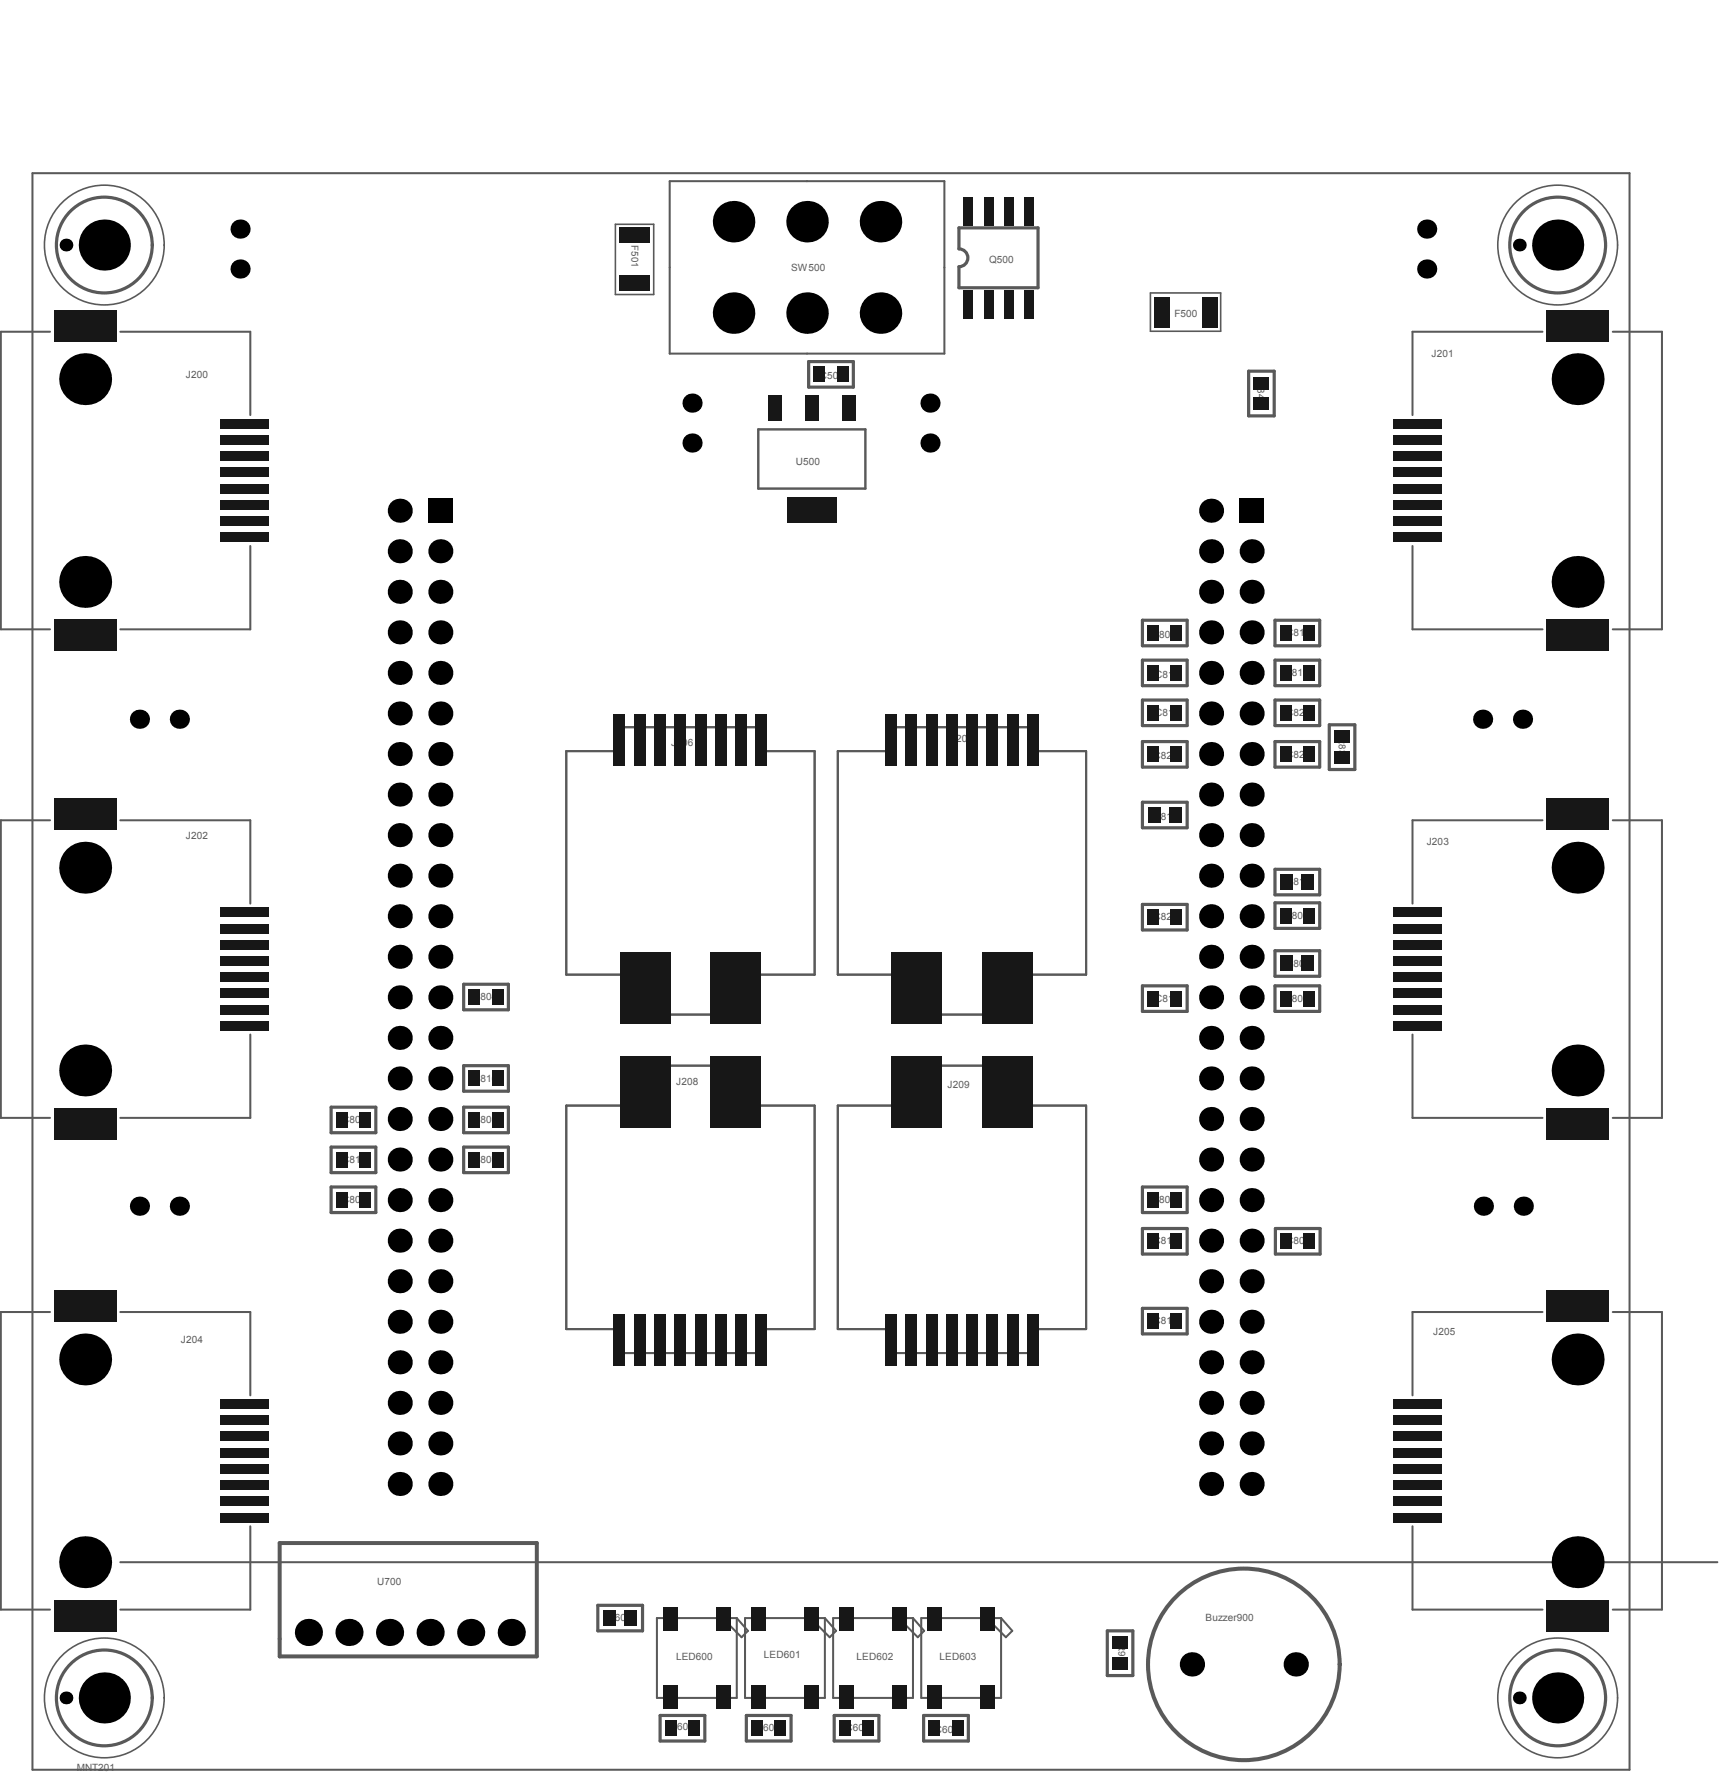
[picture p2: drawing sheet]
<svg xmlns="http://www.w3.org/2000/svg" width="358mm" height="370mm" viewBox="0 0 358 370" stroke-linecap="round" stroke-linejoin="round" font-family="sans-serif">
<g fill="none" stroke="#595959" stroke-width=".66">
<path d="M199.6 47.4h16.5v12.5h-16.5v-4.4a1.86 1.86 0 0 0 1.9-1.8 1.86 1.86 0 0 0-1.9-1.9zM168.3 75.3h9.3v5.3h-9.3zM259.9 77.3h5.3v9.3h-5.3zM237.8 129.1h9.3v5.3h-9.3zM237.8 137.4h9.3v5.3h-9.3zM265.4 129.1h9.3v5.3h-9.3zM265.4 137.4h9.3v5.3h-9.3zM237.8 145.7h9.3v5.4h-9.3zM237.8 154.4h9.3v5.3h-9.3zM265.4 145.7h9.3v5.4h-9.3zM265.4 154.4h9.3v5.3h-9.3zM276.7 150.9h5.3v9.3h-5.3z"/>
<path d="M237.8 167h9.3v5.3h-9.3zM237.8 188.3h9.3v5.3h-9.3zM265.4 181h9.3v5.3h-9.3zM265.4 187.9h9.3v5.4h-9.3zM265.4 197.9h9.3v5.3h-9.3zM96.5 204.9h9.3v5.3h-9.3zM237.8 205.2h9.3v5.3h-9.3zM265.4 205.2h9.3v5.3h-9.3zM68.9 230.5h9.3v5.3h-9.3zM68.9 238.8h9.3v5.3h-9.3zM96.5 221.8h9.3v5.4h-9.3zM96.5 230.5h9.3v5.3h-9.3z"/>
<path d="M96.5 238.8h9.3v5.3h-9.3zM68.9 247.1h9.3v5.3h-9.3zM237.8 247.1h9.3v5.3h-9.3zM237.8 255.7h9.3v5.4h-9.3zM265.5 255.7h9.3v5.4h-9.3zM237.8 272.4h9.3v5.3h-9.3zM124.4 334.2h9.3v5.3h-9.3zM230.5 339.5h5.3v9.3h-5.3zM137.4 357.1h9.3v5.3h-9.3zM155.3 357.1h9.4v5.3h-9.4zM173.6 357.1h9.3v5.3h-9.3zM192.2 357.1h9.4v5.3h-9.4z"/>
<circle cx="21.7" cy="51" r="10"/>
<circle cx="324.2" cy="51" r="10"/>
<circle cx="21.7" cy="353.5" r="10"/>
<circle cx="324.2" cy="353.5" r="10"/>
</g>
<g fill="none" stroke="#595959" stroke-width=".42">
<path d="M6.8 36.1h332.4v332.3h-332.4zM139.4 37.7h57.2v35.9h-57.2zM10.4 69.1h-10.2v61.9h10.2M25 69.1h27.1v17.3M321.1 69.1h-27.1v17.3M335.7 69.1h10.2v61.9h-10.2M52.1 113.7v17.3h-27.1M294 113.7v17.3h27.1M117.9 156.4h10.9v-5h29.9v5h10.9v46.5h-13.2v8.3h-25.4v-8.3h-13.1zM174.4 156.4h10.9v-5h29.9v5h10.9v46.5h-13.2v8.3h-25.3v-8.3h-13.2zM10.4 170.8h-10.2v61.9h10.2M25 170.8h27.1v17.3"/>
<path d="M321.1 170.8h-27.1v17.3M335.7 170.8h10.2v61.9h-10.2M52.1 215.4v17.3h-27.1M294 215.4v17.3h27.1M117.9 230.2h13.1v-8.4h25.4v8.4h13.2v46.5h-10.9v5h-29.9v-5h-10.9zM174.4 230.2h13.2v-8.4h25.3v8.4h13.2v46.5h-10.9v5h-29.9v-5h-10.9zM10.4 273.1h-10.2v62h10.2M25 273.1h27.1v17.4M321.1 273.1h-27.1v17.4M335.7 273.1h10.2v62h-10.2M52.1 317.7v17.4h-27.1M294 317.7v17.4h27.1"/>
<path d="M25 325.2h332.5M136.7 336.8h16.7v16.7h-16.7zM150.4 336.8l4 4 1.3-1.3-2.3-2.7M155.1 336.8h16.6v16.7h-16.6zM168.7 336.8l4 4 1.3-1.3-2.3-2.7M173.4 336.8h16.6v16.7h-16.6zM187 336.8l4 4 1.4-1.3-2.4-2.7M191.7 336.8h16.7v16.7h-16.7zM205.4 336.8l4 4 1.3-1.3-2.3-2.7"/>
</g>
<g fill="none" stroke="#595959" stroke-width=".33">
<path d="M128.1 46.7h8v14.6h-8zM239.5 61h14.6v8h-14.6z"/>
<circle cx="21.7" cy="51" r="12.5"/>
<circle cx="324.2" cy="51" r="12.5"/>
<circle cx="21.7" cy="353.5" r="12.5"/>
<circle cx="324.2" cy="353.5" r="12.5"/>
</g>
<path d="M58.2 321.2h53.5v23.6h-53.5z" fill="none" stroke="#595959" stroke-width=".83"/>
<path d="M157.8 89.4h22.3v12.3h-22.3z" fill="none" stroke="#595959" stroke-width=".51"/>
<circle cx="258.9" cy="346.5" r="19.9" fill="none" stroke="#595959" stroke-width=".84"/>
<g fill="#000">
<circle cx="13.7" cy="51" r="1.33"/>
<circle cx="21.7" cy="51" r="5.3"/>
<circle cx="50" cy="56" r="1.99"/>
<circle cx="50" cy="47.7" r="1.99"/>
<circle cx="152.7" cy="46.2" r="4.3"/>
<circle cx="168" cy="46.2" r="4.3"/>
<circle cx="183.3" cy="46.2" r="4.3"/>
<circle cx="297" cy="56" r="1.99"/>
<circle cx="297" cy="47.7" r="1.99"/>
<circle cx="316.2" cy="51" r="1.33"/>
<circle cx="324.2" cy="51" r="5.3"/>
<circle cx="17.7" cy="78.9" r="5.4"/>
<circle cx="152.7" cy="65.2" r="4.3"/>
<circle cx="168" cy="65.2" r="4.3"/>
<circle cx="183.3" cy="65.2" r="4.3"/>
<circle cx="328.4" cy="78.9" r="5.4"/>
<circle cx="144" cy="83.9" r="1.99"/>
<circle cx="144" cy="92.2" r="1.99"/>
<circle cx="193.6" cy="83.9" r="1.99"/>
<circle cx="193.6" cy="92.2" r="1.99"/>
<circle cx="83.2" cy="114.8" r="2.51"/>
<circle cx="83.2" cy="106.3" r="2.51"/>
<circle cx="91.7" cy="114.8" r="2.51"/>
<circle cx="252.1" cy="114.8" r="2.51"/>
<circle cx="252.1" cy="106.3" r="2.51"/>
<circle cx="260.5" cy="114.8" r="2.51"/>
<circle cx="17.7" cy="121.1" r="5.4"/>
<circle cx="83.2" cy="131.6" r="2.51"/>
<circle cx="83.2" cy="123.2" r="2.51"/>
<circle cx="91.7" cy="131.6" r="2.51"/>
<circle cx="91.7" cy="123.2" r="2.51"/>
<circle cx="252.1" cy="123.2" r="2.51"/>
<circle cx="252.1" cy="131.6" r="2.51"/>
<circle cx="260.5" cy="123.2" r="2.51"/>
<circle cx="260.5" cy="131.6" r="2.51"/>
<circle cx="328.4" cy="121.1" r="5.4"/>
<circle cx="29" cy="149.7" r="1.99"/>
<circle cx="37.3" cy="149.7" r="1.99"/>
<circle cx="83.2" cy="140.1" r="2.51"/>
<circle cx="83.2" cy="148.5" r="2.51"/>
<circle cx="83.2" cy="157" r="2.51"/>
<circle cx="91.7" cy="157" r="2.51"/>
<circle cx="91.7" cy="140.1" r="2.51"/>
<circle cx="91.7" cy="148.5" r="2.51"/>
<circle cx="252.1" cy="157" r="2.51"/>
<circle cx="252.1" cy="140.1" r="2.51"/>
<circle cx="252.1" cy="148.5" r="2.51"/>
<circle cx="260.5" cy="140.1" r="2.51"/>
<circle cx="260.5" cy="157" r="2.51"/>
<circle cx="260.5" cy="148.5" r="2.51"/>
<circle cx="308.6" cy="149.7" r="1.99"/>
<circle cx="316.9" cy="149.7" r="1.99"/>
<circle cx="83.2" cy="173.9" r="2.51"/>
<circle cx="83.2" cy="165.4" r="2.51"/>
<circle cx="91.7" cy="173.9" r="2.51"/>
<circle cx="91.7" cy="165.4" r="2.51"/>
<circle cx="252.1" cy="173.9" r="2.51"/>
<circle cx="252.1" cy="165.4" r="2.51"/>
<circle cx="260.5" cy="173.9" r="2.51"/>
<circle cx="260.5" cy="165.4" r="2.51"/>
<circle cx="17.7" cy="180.6" r="5.4"/>
<circle cx="83.2" cy="199.2" r="2.51"/>
<circle cx="83.2" cy="182.3" r="2.51"/>
<circle cx="83.2" cy="190.7" r="2.51"/>
<circle cx="91.7" cy="199.2" r="2.51"/>
<circle cx="91.7" cy="182.3" r="2.51"/>
<circle cx="91.7" cy="190.7" r="2.51"/>
<circle cx="252.1" cy="199.2" r="2.51"/>
<circle cx="252.1" cy="190.7" r="2.51"/>
<circle cx="252.1" cy="182.3" r="2.51"/>
<circle cx="260.5" cy="199.2" r="2.51"/>
<circle cx="260.5" cy="182.3" r="2.51"/>
<circle cx="260.5" cy="190.7" r="2.51"/>
<circle cx="328.4" cy="180.6" r="5.4"/>
<circle cx="83.2" cy="216.1" r="2.51"/>
<circle cx="83.2" cy="207.6" r="2.51"/>
<circle cx="91.7" cy="216.1" r="2.51"/>
<circle cx="91.7" cy="207.6" r="2.51"/>
<circle cx="252.1" cy="207.6" r="2.51"/>
<circle cx="252.1" cy="216.1" r="2.51"/>
<circle cx="260.5" cy="207.6" r="2.51"/>
<circle cx="260.5" cy="216.1" r="2.51"/>
<circle cx="17.7" cy="222.8" r="5.4"/>
<circle cx="83.2" cy="232.9" r="2.51"/>
<circle cx="83.2" cy="224.5" r="2.51"/>
<circle cx="91.7" cy="232.9" r="2.51"/>
<circle cx="91.7" cy="224.5" r="2.51"/>
<circle cx="252.1" cy="232.9" r="2.51"/>
<circle cx="252.1" cy="224.5" r="2.51"/>
<circle cx="260.5" cy="232.9" r="2.51"/>
<circle cx="260.5" cy="224.5" r="2.51"/>
<circle cx="328.4" cy="222.8" r="5.4"/>
<circle cx="29" cy="251.1" r="1.99"/>
<circle cx="37.3" cy="251.1" r="1.99"/>
<circle cx="83.2" cy="241.4" r="2.51"/>
<circle cx="83.2" cy="249.8" r="2.51"/>
<circle cx="83.2" cy="258.3" r="2.51"/>
<circle cx="91.7" cy="241.4" r="2.51"/>
<circle cx="91.7" cy="249.8" r="2.51"/>
<circle cx="91.7" cy="258.3" r="2.51"/>
<circle cx="252.1" cy="258.3" r="2.51"/>
<circle cx="252.1" cy="249.8" r="2.51"/>
<circle cx="252.1" cy="241.4" r="2.51"/>
<circle cx="260.5" cy="258.3" r="2.51"/>
<circle cx="260.5" cy="249.8" r="2.51"/>
<circle cx="260.5" cy="241.4" r="2.51"/>
<circle cx="308.8" cy="251.1" r="1.99"/>
<circle cx="317.1" cy="251.1" r="1.99"/>
<circle cx="83.2" cy="266.7" r="2.51"/>
<circle cx="83.2" cy="275.2" r="2.51"/>
<circle cx="91.7" cy="266.7" r="2.51"/>
<circle cx="91.7" cy="275.2" r="2.51"/>
<circle cx="252.1" cy="275.2" r="2.51"/>
<circle cx="252.1" cy="266.7" r="2.51"/>
<circle cx="260.5" cy="266.7" r="2.51"/>
<circle cx="260.5" cy="275.2" r="2.51"/>
<circle cx="17.7" cy="283" r="5.4"/>
<circle cx="83.2" cy="292" r="2.51"/>
<circle cx="83.2" cy="283.6" r="2.51"/>
<circle cx="91.7" cy="292" r="2.51"/>
<circle cx="91.7" cy="283.6" r="2.51"/>
<circle cx="252.1" cy="283.6" r="2.51"/>
<circle cx="252.1" cy="292" r="2.51"/>
<circle cx="260.5" cy="283.6" r="2.51"/>
<circle cx="260.5" cy="292" r="2.51"/>
<circle cx="328.4" cy="283" r="5.4"/>
<circle cx="83.2" cy="308.9" r="2.51"/>
<circle cx="83.2" cy="300.5" r="2.51"/>
<circle cx="91.7" cy="308.9" r="2.51"/>
<circle cx="91.7" cy="300.5" r="2.51"/>
<circle cx="252.1" cy="308.9" r="2.51"/>
<circle cx="252.1" cy="300.5" r="2.51"/>
<circle cx="260.5" cy="300.5" r="2.51"/>
<circle cx="260.5" cy="308.9" r="2.51"/>
<circle cx="17.7" cy="325.2" r="5.4"/>
<circle cx="64.2" cy="339.8" r="2.83"/>
<circle cx="72.6" cy="339.8" r="2.83"/>
<circle cx="81.1" cy="339.8" r="2.83"/>
<circle cx="89.5" cy="339.8" r="2.83"/>
<circle cx="98" cy="339.8" r="2.83"/>
<circle cx="106.4" cy="339.8" r="2.83"/>
<circle cx="328.4" cy="325.2" r="5.4"/>
<circle cx="13.7" cy="353.5" r="1.33"/>
<circle cx="21.7" cy="353.5" r="5.3"/>
<circle cx="248.1" cy="346.5" r="2.53"/>
<circle cx="269.7" cy="346.5" r="2.53"/>
<circle cx="316.2" cy="353.5" r="1.33"/>
<circle cx="324.2" cy="353.5" r="5.3"/>
</g>
<g fill="#000">
<path d="M89.1 103.8h5.1v5h-5.1z" fill-rule="evenodd"/>
<path d="M258 103.8h5v5h-5z" fill-rule="evenodd"/>
</g>
<g fill="#171717">
<path d="M74.8 239.9h2.3v3.1h-2.3z" fill-rule="evenodd"/>
<path d="M74.8 231.6h2.3v3.1h-2.3z" fill-rule="evenodd"/>
<path d="M159.9 82.3h2.8v5.3h-2.8z" fill-rule="evenodd"/>
<path d="M167.6 82.3h2.8v5.3h-2.8z" fill-rule="evenodd"/>
<path d="M169.4 76.4h2.3v3.1h-2.3z" fill-rule="evenodd"/>
<path d="M175.3 82.3h2.8v5.3h-2.8z" fill-rule="evenodd"/>
<path d="M174.2 76.4h2.3v3.1h-2.3z" fill-rule="evenodd"/>
<path d="M243.7 273.4h2.3v3.2h-2.3z" fill-rule="evenodd"/>
<path d="M243.7 138.5h2.3v3.2h-2.3z" fill-rule="evenodd"/>
<path d="M243.7 130.2h2.3v3.2h-2.3z" fill-rule="evenodd"/>
<path d="M261 82.8h3.1v2.6h-3.1z" fill-rule="evenodd"/>
<path d="M74.8 248.2h2.3v3.1h-2.3z" fill-rule="evenodd"/>
<path d="M125.6 335.3h2.7v3.1h-2.7z" fill-rule="evenodd"/>
<path d="M127.8 273.7h2.3v10.6h-2.3z" fill-rule="evenodd"/>
<path d="M140.4 273.7h2.4v10.6h-2.4z" fill-rule="evenodd"/>
<path d="M148.9 273.7h2.3v10.6h-2.3z" fill-rule="evenodd"/>
<path d="M153.1 273.7h2.3v10.6h-2.3z" fill-rule="evenodd"/>
<path d="M161.2 358.2h2.4v3.1h-2.4z" fill-rule="evenodd"/>
<path d="M167.4 350.8h3v5h-3z" fill-rule="evenodd"/>
<path d="M167.4 334.5h3v5h-3z" fill-rule="evenodd"/>
<path d="M174.7 350.8h3v5h-3z" fill-rule="evenodd"/>
<path d="M174.7 358.2h2.3v3.1h-2.3z" fill-rule="evenodd"/>
<path d="M174.7 334.5h3v5h-3z" fill-rule="evenodd"/>
<path d="M179.5 358.2h2.4v3.1h-2.4z" fill-rule="evenodd"/>
<path d="M188.5 273.7h2.3v10.6h-2.3z" fill-rule="evenodd"/>
<path d="M193.1 350.8h3v5h-3z" fill-rule="evenodd"/>
<path d="M193.3 358.2h2.4v3.1h-2.4z" fill-rule="evenodd"/>
<path d="M193.1 334.5h3v5h-3z" fill-rule="evenodd"/>
<path d="M201.2 273.7h2.3v10.6h-2.3z" fill-rule="evenodd"/>
<path d="M200.5 60.4h2v6h-2z" fill-rule="evenodd"/>
<path d="M209.6 273.7h2.3v10.6h-2.3z" fill-rule="evenodd"/>
<path d="M209 60.4h2v6h-2z" fill-rule="evenodd"/>
<path d="M213.8 273.7h2.4v10.6h-2.4z" fill-rule="evenodd"/>
<path d="M213.2 60.4h2v6h-2z" fill-rule="evenodd"/>
<path d="M243.7 248.2h2.3v3.1h-2.3z" fill-rule="evenodd"/>
<path d="M243.7 256.8h2.3v3.2h-2.3z" fill-rule="evenodd"/>
<path d="M243.7 189.4h2.3v3.1h-2.3z" fill-rule="evenodd"/>
<path d="M243.3 168.1h2.6v3.1h-2.6z" fill-rule="evenodd"/>
<path d="M243.7 155.5h2.3v3.1h-2.3z" fill-rule="evenodd"/>
<path d="M243.7 146.8h2.3v3.2h-2.3z" fill-rule="evenodd"/>
<path d="M261 78.4h3.1v2.7h-3.1z" fill-rule="evenodd"/>
<path d="M127.8 148.7h2.3v10.7h-2.3z" fill-rule="evenodd"/>
<path d="M140.4 148.7h2.4v10.7h-2.4z" fill-rule="evenodd"/>
<path d="M148.9 148.7h2.3v10.7h-2.3z" fill-rule="evenodd"/>
<path d="M153.1 148.7h2.3v10.7h-2.3z" fill-rule="evenodd"/>
<path d="M188.5 148.7h2.3v10.7h-2.3z" fill-rule="evenodd"/>
<path d="M201.2 148.7h2.3v10.7h-2.3z" fill-rule="evenodd"/>
<path d="M200.5 41h2v6h-2z" fill-rule="evenodd"/>
<path d="M209.6 148.7h2.3v10.7h-2.3z" fill-rule="evenodd"/>
<path d="M209 41h2v6h-2z" fill-rule="evenodd"/>
<path d="M213.8 148.7h2.4v10.7h-2.4z" fill-rule="evenodd"/>
<path d="M213.2 41h2v6h-2z" fill-rule="evenodd"/>
<path d="M243.7 206.3h2.3v3.2h-2.3z" fill-rule="evenodd"/>
<path d="M45.9 311.5h10.1v2.1h-10.1z" fill-rule="evenodd"/>
<path d="M45.9 314.9h10.1v2h-10.1z" fill-rule="evenodd"/>
<path d="M45.9 308.2h10.1v2h-10.1z" fill-rule="evenodd"/>
<path d="M45.9 304.8h10.1v2h-10.1z" fill-rule="evenodd"/>
<path d="M45.9 301.4h10.1v2h-10.1z" fill-rule="evenodd"/>
<path d="M45.9 298h10.1v2h-10.1z" fill-rule="evenodd"/>
<path d="M45.9 294.6h10.1v2.1h-10.1z" fill-rule="evenodd"/>
<path d="M45.9 291.3h10.1v2h-10.1z" fill-rule="evenodd"/>
<path d="M45.9 212.5h10.1v2.1h-10.1z" fill-rule="evenodd"/>
<path d="M45.9 205.8h10.1v2h-10.1z" fill-rule="evenodd"/>
<path d="M45.9 199h10.1v2.1h-10.1z" fill-rule="evenodd"/>
<path d="M45.9 192.3h10.1v2h-10.1z" fill-rule="evenodd"/>
<path d="M45.9 110.8h10.1v2.1h-10.1z" fill-rule="evenodd"/>
<path d="M45.9 104.1h10.1v2h-10.1z" fill-rule="evenodd"/>
<path d="M45.9 97.3h10.1v2.1h-10.1z" fill-rule="evenodd"/>
<path d="M45.9 90.6h10.1v2h-10.1z" fill-rule="evenodd"/>
<path d="M70 239.9h2.3v3.1h-2.3z" fill-rule="evenodd"/>
<path d="M70 231.6h2.3v3.1h-2.3z" fill-rule="evenodd"/>
<path d="M102.4 239.9h2.3v3.1h-2.3z" fill-rule="evenodd"/>
<path d="M97.6 239.9h2.3v3.1h-2.3z" fill-rule="evenodd"/>
<path d="M102.4 231.6h2.3v3.1h-2.3z" fill-rule="evenodd"/>
<path d="M97.6 231.6h2.3v3.1h-2.3z" fill-rule="evenodd"/>
<path d="M97.6 206h2.3v3.1h-2.3z" fill-rule="evenodd"/>
<path d="M102.4 206h2.3v3.1h-2.3z" fill-rule="evenodd"/>
<path d="M128.9 57.3h6.3v3.4h-6.3z" fill-rule="evenodd"/>
<path d="M231.6 340.7h3.1v2.6h-3.1z" fill-rule="evenodd"/>
<path d="M238.9 273.4h2.3v3.2h-2.3z" fill-rule="evenodd"/>
<path d="M238.9 138.5h2.3v3.2h-2.3z" fill-rule="evenodd"/>
<path d="M238.9 130.2h2.3v3.2h-2.3z" fill-rule="evenodd"/>
<path d="M270.9 199h2.6v3.2h-2.6z" fill-rule="evenodd"/>
<path d="M266.5 199h2.7v3.2h-2.7z" fill-rule="evenodd"/>
<path d="M271.3 138.5h2.3v3.2h-2.3z" fill-rule="evenodd"/>
<path d="M266.5 138.5h2.3v3.2h-2.3z" fill-rule="evenodd"/>
<path d="M271.3 130.2h2.3v3.2h-2.3z" fill-rule="evenodd"/>
<path d="M266.5 130.2h2.3v3.2h-2.3z" fill-rule="evenodd"/>
<path d="M290.1 314.9h10.1v2h-10.1z" fill-rule="evenodd"/>
<path d="M290.1 311.5h10.1v2.1h-10.1z" fill-rule="evenodd"/>
<path d="M290.1 308.2h10.1v2h-10.1z" fill-rule="evenodd"/>
<path d="M290.1 304.8h10.1v2h-10.1z" fill-rule="evenodd"/>
<path d="M290.1 301.4h10.1v2h-10.1z" fill-rule="evenodd"/>
<path d="M290.1 298h10.1v2h-10.1z" fill-rule="evenodd"/>
<path d="M290.1 291.3h10.1v2h-10.1z" fill-rule="evenodd"/>
<path d="M290.1 294.6h10.1v2.1h-10.1z" fill-rule="evenodd"/>
<path d="M290.1 212.5h10.1v2.1h-10.1z" fill-rule="evenodd"/>
<path d="M290.1 205.8h10.1v2h-10.1z" fill-rule="evenodd"/>
<path d="M290.1 199h10.1v2.1h-10.1z" fill-rule="evenodd"/>
<path d="M290.1 192.3h10.1v2h-10.1z" fill-rule="evenodd"/>
<path d="M277.8 156.4h3.1v2.6h-3.1z" fill-rule="evenodd"/>
<path d="M277.8 152h3.1v2.7h-3.1z" fill-rule="evenodd"/>
<path d="M290.1 110.8h10.1v2.1h-10.1z" fill-rule="evenodd"/>
<path d="M290.1 104.1h10.1v2h-10.1z" fill-rule="evenodd"/>
<path d="M290.1 97.3h10.1v2.1h-10.1z" fill-rule="evenodd"/>
<path d="M290.1 90.6h10.1v2h-10.1z" fill-rule="evenodd"/>
<path d="M11.2 333.1h13v6.5h-13z" fill-rule="evenodd"/>
<path d="M11.2 268.6h13v6.5h-13z" fill-rule="evenodd"/>
<path d="M11.2 166.3h13v6.4h-13z" fill-rule="evenodd"/>
<path d="M11.2 129h13v6.5h-13z" fill-rule="evenodd"/>
<path d="M45.9 209.2h10.1v2h-10.1z" fill-rule="evenodd"/>
<path d="M45.9 202.4h10.1v2h-10.1z" fill-rule="evenodd"/>
<path d="M45.9 195.7h10.1v2h-10.1z" fill-rule="evenodd"/>
<path d="M45.9 188.9h10.1v2h-10.1z" fill-rule="evenodd"/>
<path d="M45.9 107.5h10.1v2h-10.1z" fill-rule="evenodd"/>
<path d="M45.9 100.7h10.1v2h-10.1z" fill-rule="evenodd"/>
<path d="M45.9 94h10.1v2h-10.1z" fill-rule="evenodd"/>
<path d="M45.9 87.2h10.1v2h-10.1z" fill-rule="evenodd"/>
<path d="M70 248.2h2.3v3.1h-2.3z" fill-rule="evenodd"/>
<path d="M97.6 222.9h2.3v3.2h-2.3z" fill-rule="evenodd"/>
<path d="M102.4 222.9h2.3v3.2h-2.3z" fill-rule="evenodd"/>
<path d="M138.1 350.8h3v5h-3z" fill-rule="evenodd"/>
<path d="M138.5 358.2h2.3v3.1h-2.3z" fill-rule="evenodd"/>
<path d="M138.1 334.5h3v5h-3z" fill-rule="evenodd"/>
<path d="M129.9 335.3h2.7v3.1h-2.7z" fill-rule="evenodd"/>
<path d="M132 273.7h2.3v10.6h-2.3z" fill-rule="evenodd"/>
<path d="M136.2 273.7h2.3v10.6h-2.3z" fill-rule="evenodd"/>
<path d="M128.9 47.4h6.3v3.3h-6.3z" fill-rule="evenodd"/>
<path d="M149 350.8h3v5h-3z" fill-rule="evenodd"/>
<path d="M156.4 350.8h3v5h-3z" fill-rule="evenodd"/>
<path d="M156.4 358.2h2.4v3.1h-2.4z" fill-rule="evenodd"/>
<path d="M143.3 358.2h2.3v3.1h-2.3z" fill-rule="evenodd"/>
<path d="M149 334.5h3v5h-3z" fill-rule="evenodd"/>
<path d="M156.4 334.5h3v5h-3z" fill-rule="evenodd"/>
<path d="M144.7 273.7h2.3v10.6h-2.3z" fill-rule="evenodd"/>
<path d="M157.3 273.7h2.4v10.6h-2.4z" fill-rule="evenodd"/>
<path d="M185.7 350.8h3v5h-3z" fill-rule="evenodd"/>
<path d="M185.7 334.5h3v5h-3z" fill-rule="evenodd"/>
<path d="M192.7 273.7h2.4v10.6h-2.4z" fill-rule="evenodd"/>
<path d="M184.3 273.7h2.3v10.6h-2.3z" fill-rule="evenodd"/>
<path d="M204 350.8h3v5h-3z" fill-rule="evenodd"/>
<path d="M198.1 358.2h2.4v3.1h-2.4z" fill-rule="evenodd"/>
<path d="M204 334.5h3v5h-3z" fill-rule="evenodd"/>
<path d="M205.4 273.7h2.3v10.6h-2.3z" fill-rule="evenodd"/>
<path d="M197 273.7h2.3v10.6h-2.3z" fill-rule="evenodd"/>
<path d="M204.8 60.4h2v6h-2z" fill-rule="evenodd"/>
<path d="M231.6 345h3.1v2.6h-3.1z" fill-rule="evenodd"/>
<path d="M238.9 248.2h2.3v3.1h-2.3z" fill-rule="evenodd"/>
<path d="M238.9 256.8h2.3v3.2h-2.3z" fill-rule="evenodd"/>
<path d="M238.9 189.4h2.3v3.1h-2.3z" fill-rule="evenodd"/>
<path d="M239 168.1h2.6v3.1h-2.6z" fill-rule="evenodd"/>
<path d="M238.9 155.5h2.3v3.1h-2.3z" fill-rule="evenodd"/>
<path d="M238.9 146.8h2.3v3.2h-2.3z" fill-rule="evenodd"/>
<path d="M240.1 61.8h3.3v6.3h-3.3z" fill-rule="evenodd"/>
<path d="M271.4 256.8h2.3v3.2h-2.3z" fill-rule="evenodd"/>
<path d="M266.5 256.8h2.4v3.2h-2.4z" fill-rule="evenodd"/>
<path d="M266.5 182h2.7v3.2h-2.7z" fill-rule="evenodd"/>
<path d="M270.9 182h2.6v3.2h-2.6z" fill-rule="evenodd"/>
<path d="M271.3 189h2.3v3.2h-2.3z" fill-rule="evenodd"/>
<path d="M266.5 189h2.3v3.2h-2.3z" fill-rule="evenodd"/>
<path d="M271.3 155.5h2.3v3.1h-2.3z" fill-rule="evenodd"/>
<path d="M266.5 155.5h2.3v3.1h-2.3z" fill-rule="evenodd"/>
<path d="M271.3 146.8h2.3v3.2h-2.3z" fill-rule="evenodd"/>
<path d="M266.5 146.8h2.3v3.2h-2.3z" fill-rule="evenodd"/>
<path d="M290.1 209.2h10.1v2h-10.1z" fill-rule="evenodd"/>
<path d="M290.1 188.9h10.1v2h-10.1z" fill-rule="evenodd"/>
<path d="M290.1 202.4h10.1v2h-10.1z" fill-rule="evenodd"/>
<path d="M290.1 195.7h10.1v2h-10.1z" fill-rule="evenodd"/>
<path d="M290.1 107.5h10.1v2h-10.1z" fill-rule="evenodd"/>
<path d="M290.1 100.7h10.1v2h-10.1z" fill-rule="evenodd"/>
<path d="M290.1 87.2h10.1v2h-10.1z" fill-rule="evenodd"/>
<path d="M290.1 94h10.1v2h-10.1z" fill-rule="evenodd"/>
<path d="M11.2 230.7h13v6.5h-13z" fill-rule="evenodd"/>
<path d="M11.2 64.6h13v6.4h-13z" fill-rule="evenodd"/>
<path d="M129.1 198.2h10.5v15h-10.5z" fill-rule="evenodd"/>
<path d="M136.2 148.7h2.3v10.7h-2.3z" fill-rule="evenodd"/>
<path d="M132 148.7h2.3v10.7h-2.3z" fill-rule="evenodd"/>
<path d="M147.9 198.2h10.4v15h-10.4z" fill-rule="evenodd"/>
<path d="M157.3 148.7h2.4v10.7h-2.4z" fill-rule="evenodd"/>
<path d="M144.7 148.7h2.3v10.7h-2.3z" fill-rule="evenodd"/>
<path d="M184.3 148.7h2.3v10.7h-2.3z" fill-rule="evenodd"/>
<path d="M192.7 148.7h2.4v10.7h-2.4z" fill-rule="evenodd"/>
<path d="M197 148.7h2.3v10.7h-2.3z" fill-rule="evenodd"/>
<path d="M205.4 148.7h2.3v10.7h-2.3z" fill-rule="evenodd"/>
<path d="M204.4 198.2h10.5v15h-10.5z" fill-rule="evenodd"/>
<path d="M204.8 41h2v6h-2z" fill-rule="evenodd"/>
<path d="M238.9 206.3h2.3v3.2h-2.3z" fill-rule="evenodd"/>
<path d="M271.3 206.3h2.3v3.2h-2.3z" fill-rule="evenodd"/>
<path d="M266.5 206.3h2.3v3.2h-2.3z" fill-rule="evenodd"/>
<path d="M129.1 219.8h10.5v15h-10.5z" fill-rule="evenodd"/>
<path d="M147.9 219.8h10.4v15h-10.4z" fill-rule="evenodd"/>
<path d="M204.4 219.8h10.5v15h-10.5z" fill-rule="evenodd"/>
<path d="M163.8 103.5h10.3v5.3h-10.3z" fill-rule="evenodd"/>
<path d="M250.1 61.8h3.3v6.3h-3.3z" fill-rule="evenodd"/>
<path d="M321.9 333.1h13v6.5h-13z" fill-rule="evenodd"/>
<path d="M321.9 268.6h13v6.5h-13z" fill-rule="evenodd"/>
<path d="M321.9 166.3h13v6.4h-13z" fill-rule="evenodd"/>
<path d="M321.9 129h13v6.5h-13z" fill-rule="evenodd"/>
<path d="M185.6 198.2h10.5v15h-10.5z" fill-rule="evenodd"/>
<path d="M321.9 230.7h13v6.5h-13z" fill-rule="evenodd"/>
<path d="M321.9 64.6h13v6.4h-13z" fill-rule="evenodd"/>
<path d="M185.6 219.8h10.5v15h-10.5z" fill-rule="evenodd"/>
</g>
<g font-size="2.1" fill="#595959">
<text x="164.7" y="56.3">SW500</text>
<text x="205.9" y="54.7">Q500</text>
<text x="244.4" y="66">F500</text>
<text x="298" y="74.3">J201</text>
<text x="38.7" y="78.6">J200</text>
<text x="170.6" y="78.9">C50</text>
<text x="165.7" y="96.9">U500</text>
<text x="239.8" y="132.8">C806</text>
<text x="267.7" y="132.4">C81</text>
<text x="240.4" y="141.1">C81</text>
<text x="267.4" y="140.7">C819</text>
<text x="240.4" y="149.1">C81</text>
<text x="267.7" y="149.1">C82</text>
<text x="139.7" y="155.4">J</text>
<text x="140.8" y="155.4">20</text>
<text x="143.2" y="155.4">6</text>
<text x="197.9" y="154.4">J20</text>
<text x="240.1" y="158">C82</text>
<text x="267.7" y="157.7">C82</text>
<text x="240.1" y="170.7">R817</text>
<text x="38.7" y="174.6">J202</text>
<text x="297" y="176">J203</text>
<text x="267.7" y="184.3">R811</text>
<text x="240.1" y="191.6">C82</text>
<text x="267.4" y="191.3">C805</text>
<text x="267.7" y="201.2">R806</text>
<text x="98.5" y="208.2">C804</text>
<text x="240.4" y="208.5">C81</text>
<text x="267.4" y="208.5">C803</text>
<text x="98.5" y="225.2">C816</text>
<text x="140.7" y="225.8">J208</text>
<text x="197.2" y="226.5">J209</text>
<text x="71.2" y="233.8">C80</text>
<text x="98.5" y="233.8">C801</text>
<text x="71.2" y="242.1">C81</text>
<text x="98.5" y="242.1">C807</text>
<text x="71.2" y="250.4">C80</text>
<text x="239.8" y="250.4">C802</text>
<text x="240.1" y="259.1">C81</text>
<text x="267.7" y="259.1">C80</text>
<text x="240.1" y="275.7">C81</text>
<text x="37.7" y="279.7">J204</text>
<text x="298.3" y="278">J205</text>
<text x="78.5" y="329.9">U700</text>
<text x="126.4" y="337.5">R60</text>
<text x="250.9" y="337.5">Buzzer900</text>
<text x="140.7" y="345.5">LED600</text>
<text x="159" y="345.1">LED601</text>
<text x="178.3" y="345.5">LED602</text>
<text x="195.6" y="345.5">LED603</text>
<text x="321.2" y="355.1">MNT200</text>
<text x="139.4" y="360.1">C603</text>
<text x="157.3" y="360.4">C602</text>
<text x="176" y="360.4">C60</text>
<text x="194.6" y="360.8">C60</text>
<text x="16" y="368.6">MNT201</text>
</g>
<g font-size="2" fill="#595959">
<text x="131.4" y="51" transform="rotate(90 131.4 51)">F501</text>
<text x="261.7" y="79.3" transform="rotate(90 261.7 79.3)">R84</text>
<text x="278.7" y="153.4" transform="rotate(90 278.7 153.4)">R</text>
<text x="278.7" y="154.9" transform="rotate(90 278.7 154.9)">837</text>
<text x="232.8" y="342.2" transform="rotate(90 232.8 342.2)">R</text>
<text x="232.8" y="343.7" transform="rotate(90 232.8 343.7)">901</text>
</g>
</svg>
